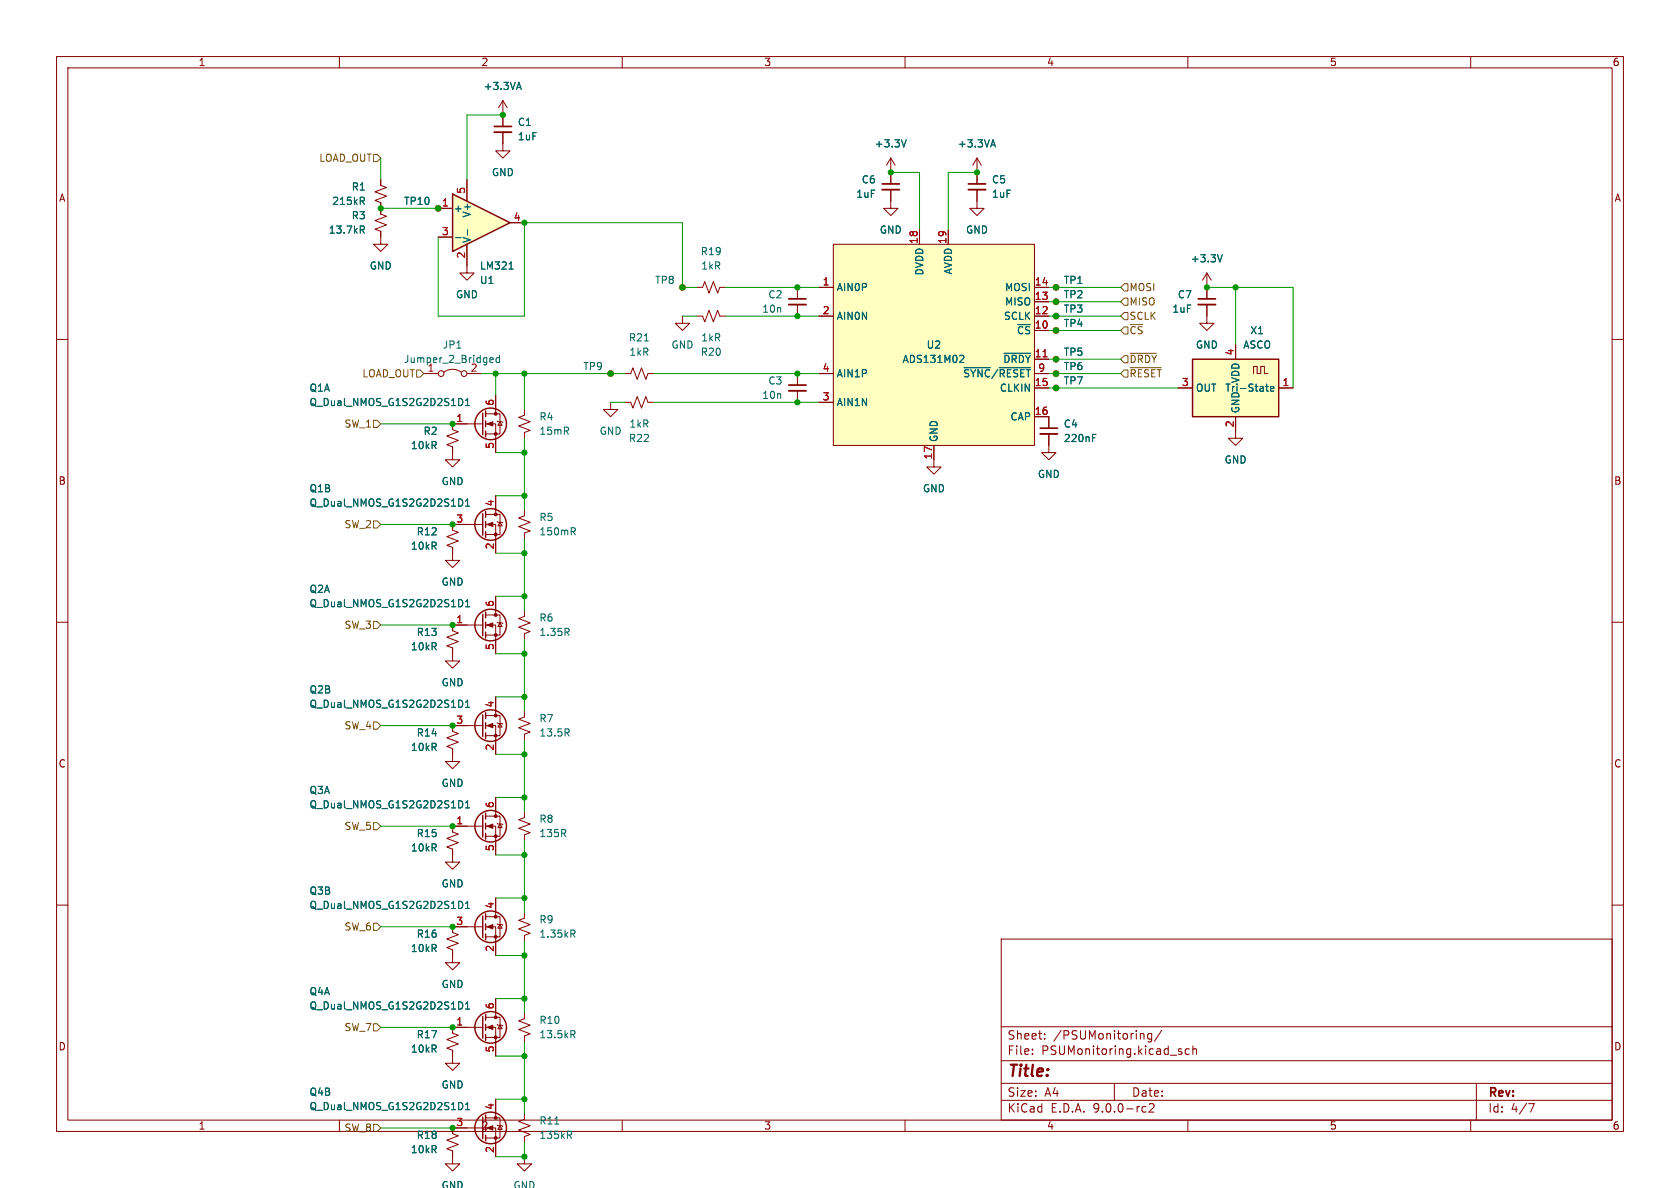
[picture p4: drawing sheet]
<svg xmlns="http://www.w3.org/2000/svg" width="297mm" height="210mm" viewBox="0 0 297 210" stroke-linecap="round" stroke-linejoin="round" font-family="sans-serif">
<g fill="none" stroke="#840000" stroke-width=".18">
<path d="M10 10h277v190h-277zM12 12h273v186h-273zM60 10v2M88.9 17.8l-.8 1.3M88.9 17.8l.8 1.3M88.9 17.8v4.6M110 10v2M160 10v2M210 10v2M260 10v2M88.9 23.4v2M213.4 55.9v1.3h-1.3l1.3 1.2 1.2-1.2h-1.2"/>
<path d="M10 60h2M186.7 68.6h.1M218.4 76.2v1.3h1.3l-1.3 1.2-1.2-1.2h1.2M285 60h2M10 110h2M285 110h2M85.3 146.1h-5.3v1l1 .3-2 .8 2 .8-2 .7 1 .4v2.3h1.3l-1.3 1.3-1.3-1.3h1.3M85.9 144.3h2.5v3.5h-2.5M85.9 146.1h1.7v5M87.6 141v3.3M87.6 158.8v3.3M87.9 145.5l.1 .2h.8l.1 .1"/>
<path d="M88.4 145.7l.4 .6h-.8zM92.7 143.5v1l-1 .4 2 .8-2 .7 2 .8-1 .4v1M10 160h2M85.3 163.8h-5.3v1l1 .4-2 .8 2 .8-2 .7 1 .4v1M85.9 162.1h2.5v3.5h-2.5M85.9 163.8h1.7v5.1M87.9 163.3l.1 .1h.8l.1 .2M88.4 163.4l.4 .7h-.8zM92.7 161.3v1l-1 .4 2 .7-2 .8 2 .8-1 .4v1M177 166h108v32h-108zM285 160h2M60 198v2"/>
<path d="M110 198v2M160 198v2M177 194.5h108M177 191.5h108M177 187.5h108M177 181.5h108M182.5 186.3v.1M182.5 185.5v.1M184.7 183.6v.1M184.7 182.8v.1M197 191.5v3M202.2 182.8v.9"/>
<path d="M202.2 195.6l.4 .1M202.6 196.5l-.4 .1M203.2 195.2l.5-.1 .3 .1v.3l-.9 1.1h.9M203.6 182.7v1.2l-.3 .3-.3-.1M203.6 182.8l-.4-.1-.3 .3v.4l.1 .2h.6M205.4 182.1l-1.3 2M208.5 185.9l.4 .1 .1 .2-.3 .2h-.2M208.5 185.4l.4 .1M210 198v2M210.2 185.5l-.4-.1-.3 .3v.4l.2 .2h.5M210.9 185.5l.2-.1 .4 .1v.9M210.9 184.9v1.5"/>
<path d="M260 198v2M261 191.5v6.5M270.2 195.1h1l-.6 1.5"/>
<circle cx="186.7" cy="68.6" r=".51"/>
</g>
<path d="M91.4 15.5h.6M91.7 14.5l.5 1.3M81.7 159.5l.1 .4-.1 .5M81.7 141.7l.1 .4-.1 .5M82.3 141.9l.4-.4v1.3M82.3 159.7l.4-.4v1.3M82.3 142.8h.7M82.3 160.6h.7M101.2 165.1l.5 .6M101.4 164.4l.3 .3-.1 .3-.2 .1" fill="none" stroke="#006464" stroke-width=".18"/>
<path d="M87.4 22.4h3" fill="none" stroke="#840000" stroke-width=".3"/>
<path d="M87.4 23.4h3" fill="none" stroke="#840000" stroke-width=".33"/>
<g fill="none" stroke="#840000" stroke-width=".25">
<path d="M85.3 144.1v3.9M85.9 143.8v1M85.9 145.5v1.1M85.9 147.3v1M85.3 161.9v3.8M85.9 161.5v1.1M85.9 163.3v1M85.9 165.1v1"/>
<circle cx="86.7" cy="146" r="2.79"/>
<circle cx="86.7" cy="163.8" r="2.79"/>
</g>
<g fill="#840000" stroke="#840000" stroke-width=".18">
<path d="M86.1 163.8l1-.4v.8z"/>
<path d="M86.1 146.1l1-.4v.7z"/>
<circle cx="87.6" cy="162.1" r=".25"/>
<circle cx="87.6" cy="165.6" r=".25"/>
<circle cx="87.6" cy="144.3" r=".25"/>
<circle cx="87.6" cy="147.8" r=".25"/>
</g>
<path d="M210.8 63.5h15.3v10.2h-15.3z" fill="#ffffc2"/>
<g fill="none" stroke="#840000" stroke-width=".25">
<path d="M85.3 73v3.8M85.9 72.6v1.1M85.9 74.4v1M85.9 76.2v1M210.8 63.5h15.3v10.2h-15.3zM85.3 90.8v3.8M85.9 90.4v1M85.9 92.2v1M85.9 94v1"/>
<circle cx="86.7" cy="74.9" r="2.79"/>
<circle cx="86.7" cy="92.7" r="2.79"/>
</g>
<g fill="none" stroke="#840000" stroke-width=".18">
<path d="M88.9 25.4v1.3h1.3l-1.3 1.2-1.3-1.2h1.3M186.7 55.9h.1M186.7 50.8h.1M186.7 53.3h.1M213.4 48.3l-.8 1.2M213.4 48.3l.7 1.2M213.4 48.3v4.5M213.4 53.8v2.1M85.3 74.9h-5.3v1l1 .4-2 .8 2 .8-2 .7 1 .4v2.3h1.3l-1.3 1.3-1.3-1.3h1.3M85.9 73.2h2.5v3.5h-2.5M85.9 74.9h1.7v5.1M87.6 69.9v3.3"/>
<path d="M87.9 74.4l.1 .1h.8l.1 .2M88.4 74.5l.4 .7h-.8zM185.4 76.7v3.3h1.3l-1.3 1.3-1.3-1.3h1.3M185.4 73.7v2M186.7 66h.1M186.7 63.5h.1M208.3 68.6h2.5M218.4 61v2.5M218.4 73.7v2.5M221.6 66v-1.2h.6v1.2h.7v-1.2h.6v1.2h.7M226.1 68.6h2.5M85.3 92.7h-5.3v1l1 .4-2 .8 2 .7-2 .8 1 .4v1"/>
<path d="M85.9 90.9h2.5v3.6h-2.5M85.9 92.7h1.7v5.1M87.6 87.6v3.3M87.9 92.2l.1 .1h.8l.1 .2M88.4 92.3l.4 .7h-.8zM92.7 90.2v1l-1 .4 2 .7-2 .8 2 .8-1 .3v1.1M165.1 81.3v1.3h1.3l-1.3 1.2-1.3-1.2h1.3M92.7 196.9v1l-1 .3 2 .8-2 .8 2 .7-1 .4v1"/>
<circle cx="186.7" cy="55.9" r=".51"/>
<circle cx="186.7" cy="53.3" r=".51"/>
<circle cx="186.7" cy="50.8" r=".51"/>
<circle cx="186.7" cy="66" r=".51"/>
<circle cx="186.7" cy="63.5" r=".51"/>
</g>
<g fill="none" stroke="#006464" stroke-width=".18">
<path d="M216.1 45l-.4 1.3M81.7 70.6l.1 .4-.1 .5M82.3 71.7h.7M82.3 70.8l.4-.4v1.3M193.2 77.4h.4M193.2 76.8h.6M223.8 68.3h.4M223.9 67.9v1.1l.3 .2M224.6 68.7l.6-.1-.1-.2-.3-.1-.2 .2 .1 .6h.4M81.7 88.4l.1 .4-.1 .5M82.3 88.6l.4-.4v1.3M82.3 89.5h.7"/>
<path d="M101.3 94l.4 .6M101.5 93.3l.2 .2v.3l-.2 .2M98.1 198.7h.7M100.8 200l.2 .2v.3l-.2 .1M100.6 200.6l.4 .6"/>
</g>
<path d="M211.8 52.8h3.1M183.9 75.7h3" fill="none" stroke="#840000" stroke-width=".3"/>
<path d="M211.8 53.8h3.1M183.9 76.7h3" fill="none" stroke="#840000" stroke-width=".33"/>
<g fill="#840000" stroke="#840000" stroke-width=".18">
<path d="M86.1 74.9l1-.4v.8z"/>
<path d="M86.1 92.7l1-.4v.8z"/>
<circle cx="87.6" cy="73.2" r=".25"/>
<circle cx="87.6" cy="76.7" r=".25"/>
<circle cx="87.6" cy="90.9" r=".25"/>
<circle cx="87.6" cy="94.5" r=".25"/>
</g>
<path d="M147.3 43.2h35.6v35.5h-35.6z" fill="#ffffc2"/>
<g fill="none" stroke="#840000" stroke-width=".18">
<path d="M67.3 31.8v1l1 .3-2 .8 2 .8-2 .7 1 .4v2l1 .4-2 .8 2 .8-2 .7 1 .4v2.3h1.3l-1.3 1.3-1.3-1.3h1.3M77.5 36.8h.1M157.5 33.5v3.3h-1.3l1.3 1.3 1.2-1.3h-1.2M157.5 27.9v4.6M157.5 27.9l-.8 1.3M157.5 27.9l.7 1.3M172.7 33.5v3.3h1.3l-1.3 1.3-1.3-1.3h1.3M172.7 27.9l-.7 1.3M172.7 27.9l.8 1.3M172.7 27.9v4.6M82.5 47v1.3h1.3l-1.3 1.2-1.2-1.2h1.2M144.8 50.8h2.5"/>
<path d="M144.8 55.9h2.5M147.3 43.2h35.6v35.5h-35.6zM162.6 40.6v2.6M167.6 40.6v2.6M182.9 50.8h2.5M182.9 55.9h2.5M182.9 58.4h2.5M182.9 53.3h2.5M186.7 58.4h.1M74.9 66h2.6M78.5 65.8a2.54 2.54 0 0 1 3 0M82.5 66h2.6"/>
<path d="M144.8 66h2.5M144.8 71.1h2.5M165.1 78.7v2.6M182.9 63.5h2.5M182.9 68.6h2.5M182.9 73.7h2.5M80 168.9v1.3h1.3l-1.3 1.3-1.3-1.3h1.3M85.9 179.8h2.5v3.6h-2.5M87.6 176.5v3.3M92.7 179.1v1l-1 .4 2 .7-2 .8 2 .8-1 .3v1.1M85.3 181.6h-5.3v1l1 .4-2 .8 2 .7-2 .8 1 .4v2.3h1.3l-1.3 1.2-1.3-1.2h1.3M85.3 199.4h-5.3v1l1 .4-2 .7 2 .8-2 .8 1 .4v2.2h1.3l-1.3 1.3-1.3-1.3h1.3"/>
<path d="M85.9 181.6h1.7v5.1M85.9 197.6h2.5v3.6h-2.5M85.9 199.4h1.7v5.1M87.6 194.3v3.3M87.9 181.1l.1 .1h.8l.1 .2M87.9 198.9l.1 .1h.8l.1 .1M88.4 181.2l.4 .7h-.8zM88.4 199l.4 .6h-.8zM92.7 204.5v1.2h1.3l-1.3 1.3-1.3-1.3h1.3"/>
<circle cx="77.5" cy="36.8" r=".51"/>
<circle cx="186.7" cy="58.4" r=".51"/>
<circle cx="78" cy="66" r=".51"/>
<circle cx="82" cy="66" r=".51"/>
</g>
<g fill="none" stroke="#006464" stroke-width=".18">
<path d="M64 35.5l.4 .6M64.2 39.9l.2 .3v.3l-.2 .1M64.2 34.9l.2 .2v.3l-.2 .1M160.2 24.7l-.4 1.3M175.3 25.6h.6M175.6 24.7l.4 1.3M64 40.6l.4 .6M86.7 64h.4M86.7 63.3l.3-.1 .2 .3-.6 .2M88.3 63.3l-.4-.1-.2 .3 .1 .5h.5M88.3 62.8v1.3M169.8 62.8l.5 .1 .1 .3-.8 .9h.8"/>
<path d="M170.4 65h4.7M176.7 65h5.4M177.5 62.5h4.6M81.7 177.3l.1 .4-.1 .5M82.3 178.4h.7M82.3 177.5l.4-.4v1.3M81.7 195.1l.1 .3-.1 .6M82.3 195.3l.4-.4v1.3M82.3 196.2h.7M101.2 182.9l.5 .6M101.4 182.2l.3 .2-.1 .3-.2 .2"/>
</g>
<path d="M184.4 63.1h.7" fill="none" stroke="#a90000" stroke-width=".18"/>
<path d="M156 32.5h3M171.2 32.5h3" fill="none" stroke="#840000" stroke-width=".3"/>
<path d="M156 33.5h3M171.2 33.5h3" fill="none" stroke="#840000" stroke-width=".33"/>
<g fill="none" stroke="#840000" stroke-width=".25">
<path d="M85.3 179.7v3.8M85.9 179.3v1M85.3 197.5v3.8M85.9 181.1v1M85.9 182.9v1M85.9 197.1v1M85.9 200.7v1"/>
<circle cx="86.7" cy="199.4" r="2.79"/>
<circle cx="86.7" cy="181.6" r="2.79"/>
</g>
<g fill="#840000" stroke="#840000" stroke-width=".18">
<path d="M86.1 181.6l1-.4v.8z"/>
<path d="M86.1 199.4l1-.4v.8z"/>
<circle cx="87.6" cy="179.8" r=".25"/>
<circle cx="87.6" cy="183.4" r=".25"/>
<circle cx="87.6" cy="197.6" r=".25"/>
<circle cx="87.6" cy="201.2" r=".25"/>
</g>
<path d="M80 34.3l10.2 5.1-10.2 5.1z" fill="#ffffc2"/>
<g fill="none" stroke="#840000" stroke-width=".25">
<path d="M80 34.3l10.2 5.1-10.2 5.1zM85.3 108.6v3.8M85.9 108.2v1M85.9 110v1M85.9 111.8v1M85.3 126.4v3.8M85.9 126v1M85.9 127.8v1M85.9 129.5v1.1"/>
<circle cx="86.7" cy="110.5" r="2.79"/>
<circle cx="86.7" cy="128.3" r="2.79"/>
</g>
<g fill="none" stroke="#840000" stroke-width=".18">
<path d="M67.3 31.8v1M67.3 35.8v2M77.5 36.8h.1M77.5 36.8h2.5M82.5 31.8v3.8M88.9 20.3v2.1M88.9 23.4v2M90.2 39.4h2.5M157.5 30.5v2M157.5 33.5v2.1M172.7 30.5v2M172.7 33.5v2.1"/>
<path d="M67.3 40.9v1M77.5 41.9h2.5M82.5 43.2v3.8M120.6 50.8h.1M120.6 55.9v1.3h1.3l-1.3 1.2-1.2-1.2h1.2M123.2 50.8h1l.4-1 .7 2 .8-2 .8 2 .4-1h1M123.2 55.9h1l.4 1 .7-2 .8 2 .8-2 .4 1h1M141 50.8v2M141 53.8v2.1M144.8 50.8h2.5M144.8 55.9h2.5M162.6 40.6v2.6"/>
<path d="M167.6 40.6v2.6M182.9 50.8h2.5M182.9 55.9h2.5M182.9 58.4h2.5M182.9 53.3h2.5M186.7 53.3h.1M186.7 50.8h.1M186.7 55.9h.1M186.7 58.4h.1M213.4 50.8v2M213.4 53.8v2.1M80 79v1"/>
<path d="M82.5 74.9h-2.5v1M87.6 69.9v2.5M87.6 77.5v2.5M92.7 72.4v1l-1 .4 2 .7-2 .8 2 .8-1 .4v1M107.9 71.1v1.3h1.3l-1.3 1.3-1.2-1.3h1.2M107.9 66h.1M110.5 71.1h1l.4 1 .7-2 .8 2 .8-2 .4 1h1M110.5 66h1l.4-1 .7 2.1 .8-2.1 .8 2.1 .4-1.1h1M141 66v2.1M141 69.1v2M144.8 71.1h2.5M144.8 66h2.5"/>
<path d="M165.1 78.7v2.6M182.9 73.7h2.5v2M182.9 68.6h2.5M182.9 63.5h2.5M185.4 76.7v2M186.7 63.5h.1M186.7 68.6h.1M186.7 66h.1M208.3 68.6h2.5M218.4 61v2.5M218.4 73.7v2.5M226.1 68.6h2.5"/>
<path d="M80 96.8v2.3h1.3l-1.3 1.2-1.3-1.2h1.3M82.5 92.7h-2.5v1M87.6 87.6v2.6M87.6 95.3v2.5M85.3 110.5h-5.3v1l1 .4-2 .7 2 .8-2 .8 1 .4v2.2h1.3l-1.3 1.3-1.3-1.3h1.3M85.9 108.7h2.5v3.6h-2.5M85.9 110.5h1.7v5.1M87.6 105.4v3.3M87.9 110l.1 .1h.8l.1 .1M88.4 110.1l.4 .6h-.8zM92.7 108v1l-1 .3 2 .8-2 .8 2 .7-1 .4v1M85.3 128.3h-5.3v1l1 .4-2 .7 2 .8-2 .8 1 .3v2.3h1.3l-1.3 1.3-1.3-1.3h1.3"/>
<path d="M85.9 126.5h2.5v3.5h-2.5M85.9 128.3h1.7v5.1M87.6 123.2v3.3M87.9 127.8l.1 .1h.8l.1 .1M88.4 127.9l.4 .6h-.8zM92.7 125.7v1l-1 .4 2 .8-2 .8 2 .7-1 .4v1M80 150.1v1M82.5 146.1h-2.5v1M87.6 141v2.5M87.6 148.6v2.5M87.6 158.8v2.5M80 167.9v1"/>
<path d="M82.5 163.8h-2.5v1M87.6 166.4v2.5M87.6 176.5v2.6M80 185.7v1M82.5 181.6h-2.5v1M82.5 199.4h-2.5v1M87.6 184.2v2.5M87.6 194.3v2.6M80 203.5v1M87.6 201.9v2.6"/>
<circle cx="120.7" cy="50.8" r=".51"/>
<circle cx="108" cy="66" r=".51"/>
</g>
<g fill="none" stroke="#006464" stroke-width=".18">
<path d="M91.4 15.5h.6M91.7 14.5l.5 1.3M64 35.5l.4 .6M64.2 34.9l.2 .2v.3l-.2 .1M64.2 39.9l.2 .3v.3l-.2 .1M160.2 24.7l-.4 1.3M175.3 25.6h.6M175.6 24.7l.4 1.3M64 40.6l.4 .6M80.5 42h1M82.6 40.6v1M90 47.6h.7"/>
<path d="M216.1 45l-.4 1.3M81.7 70.6l.1 .4-.1 .5M82.3 70.8l.4-.4v1.3M82.3 71.7h.7M113.9 60.3h.7M169.8 62.8l.5 .1 .1 .3-.8 .9h.8M170.4 65h4.7M176.7 65h5.4M177.5 62.5h4.6M193.2 77.4h.4M193.2 76.8h.6M223.8 68.3h.4"/>
<path d="M223.9 67.9v1.1l.3 .2M224.6 68.7l.6-.1-.1-.2-.3-.1-.2 .2 .1 .6h.4M81.7 88.4l.1 .4-.1 .5M82.3 88.6l.4-.4v1.3M82.3 89.5h.7M81.7 106.2l.1 .3-.1 .6M82.3 106.4l.4-.4v1.3M82.3 107.3h.7M100.2 111.7l.4 .6M100.5 111.1l.1 .2-.1 .4M81.7 124l.1 .3-.1 .6M82.3 124.1l.4-.3v1.2"/>
<path d="M82.3 125h.7M100.2 129.5l.4 .6M100.5 128.9l.1 .2-.1 .4M81.7 141.7l.1 .4-.1 .5M81.7 159.5l.1 .4-.1 .5M82.3 141.9l.4-.4v1.3M82.3 159.7l.4-.4v1.3M82.3 142.8h.7M81.7 177.3l.1 .4-.1 .5M82.3 177.5l.4-.4v1.3M82.3 160.6h.7M82.3 178.4h.7"/>
<path d="M81.7 195.1l.1 .3-.1 .6M82.3 195.3l.4-.4v1.3M82.3 196.2h.7"/>
</g>
<g fill="#840000" stroke="#840000" stroke-width=".18">
<path d="M86.1 110.5l1-.4v.8z"/>
<path d="M86.1 128.3l1-.4v.8z"/>
<circle cx="87.6" cy="108.7" r=".25"/>
<circle cx="87.6" cy="112.3" r=".25"/>
<circle cx="87.6" cy="126.5" r=".25"/>
<circle cx="87.6" cy="130" r=".25"/>
</g>
<path d="M139.4 52.8h3.1M139.4 68.1h3.1" fill="none" stroke="#840000" stroke-width=".3"/>
<path d="M139.4 53.8h3.1M139.4 69.1h3.1" fill="none" stroke="#840000" stroke-width=".33"/>
<g fill="none" stroke="#725600" stroke-width=".18">
<path d="M66 27.3h.7l.6 .6-.6 .7h-.7zM198.1 58.4l.7-.6h.6v1.3h-.6zM198.1 55.9l.7-.7h.6v1.3h-.6zM198.1 53.3l.7-.6h.6v1.3h-.6zM198.1 50.8l.7-.6h.6v1.2h-.6zM66 74.3h.7l.6 .6-.6 .7h-.7zM73.7 65.4h.6l.6 .6-.6 .7h-.6zM198.8 62.9h.6v1.2h-.6l-.7-.6zM198.8 65.4h.6v1.3h-.6l-.7-.7zM199.8 62.5h4.7M199.8 65h5.5M66 92.1h.7l.6 .6-.6 .6h-.7z"/>
<path d="M66 109.9h.7l.6 .6-.6 .6h-.7zM66 127.6h.7l.6 .7-.6 .6h-.7zM66 145.4h.7l.6 .7-.6 .6h-.7zM66 163.2h.7l.6 .6-.6 .7h-.7zM66 181h.7l.6 .6-.6 .6h-.7zM66 198.8h.7l.6 .6-.6 .6h-.7z"/>
</g>
<g fill="none" stroke="#009600" stroke-width=".18">
<path d="M67.3 27.9v3.9M67.3 36.8h10.2M88.9 20.3h-6.4v11.5M157.5 30.5h5.1v10.1M172.7 30.5h-5.1v10.1M77.5 41.9v14h15.2v-16.5h27.9v11.4h2.6M120.6 55.9h2.6M128.3 50.8h16.5M128.3 55.9h16.5M185.4 50.8h12.7M185.4 55.9h12.7M185.4 58.4h12.7"/>
<path d="M185.4 53.3h12.7M213.4 50.8h15.2v17.8M218.4 50.8v10.2M67.3 74.9h12.7M85.1 66h25.4M87.6 66v3.9M92.7 66v6.4M92.7 77.5v12.7M107.9 71.1h2.6M115.6 66h29.2M115.6 71.1h29.2M185.4 66h12.7"/>
<path d="M185.4 68.6h22.9M185.4 63.5h12.7M67.3 92.7h12.7M87.6 80h5.1M87.6 87.6h5.1M87.6 97.8h5.1M92.7 95.3v12.7M67.3 110.5h12.7M87.6 105.4h5.1M87.6 115.6h5.1M92.7 113v12.7M67.3 128.3h12.7"/>
<path d="M87.6 133.4h5.1M87.6 123.2h5.1M92.7 130.8v12.7M67.3 146.1h12.7M87.6 151.1h5.1M87.6 158.8h5.1M87.6 141h5.1M92.7 148.6v12.7M67.3 163.8h12.7M87.6 168.9h5.1M87.6 176.5h5.1M92.7 166.4v12.7"/>
<path d="M67.3 199.4h12.7M67.3 181.6h12.7M87.6 194.3h5.1M87.6 186.7h5.1M92.7 184.2v12.7M92.7 201.9v2.6h-5.1"/>
</g>
<path d="M184.4 63.1h.7" fill="none" stroke="#a90000" stroke-width=".18"/>
<g fill="#009600" stroke="#009600" stroke-width=".18">
<circle cx="107.9" cy="66" r=".46"/>
<circle cx="141" cy="71.1" r=".46"/>
<circle cx="141" cy="66" r=".46"/>
<circle cx="120.6" cy="50.8" r=".46"/>
<circle cx="92.7" cy="80" r=".46"/>
<circle cx="92.7" cy="87.6" r=".46"/>
<circle cx="92.7" cy="133.4" r=".46"/>
<circle cx="92.7" cy="123.2" r=".46"/>
<circle cx="80" cy="128.3" r=".46"/>
<circle cx="92.7" cy="115.6" r=".46"/>
<circle cx="80" cy="110.5" r=".46"/>
<circle cx="92.7" cy="105.4" r=".46"/>
<circle cx="92.7" cy="97.8" r=".46"/>
<circle cx="80" cy="92.7" r=".46"/>
<circle cx="80" cy="74.9" r=".46"/>
<circle cx="186.7" cy="53.3" r=".46"/>
<circle cx="218.4" cy="50.8" r=".46"/>
<circle cx="213.4" cy="50.8" r=".46"/>
<circle cx="186.7" cy="50.8" r=".46"/>
<circle cx="186.7" cy="63.5" r=".46"/>
<circle cx="186.7" cy="58.4" r=".46"/>
<circle cx="186.7" cy="55.9" r=".46"/>
<circle cx="80" cy="181.6" r=".46"/>
<circle cx="92.7" cy="141" r=".46"/>
<circle cx="92.7" cy="151.1" r=".46"/>
<circle cx="92.7" cy="158.8" r=".46"/>
<circle cx="92.7" cy="168.9" r=".46"/>
<circle cx="80" cy="146.1" r=".46"/>
<circle cx="80" cy="163.8" r=".46"/>
<circle cx="88.9" cy="20.3" r=".46"/>
<circle cx="92.7" cy="39.4" r=".46"/>
<circle cx="67.3" cy="36.8" r=".46"/>
<circle cx="77.5" cy="36.8" r=".46"/>
<circle cx="87.6" cy="66" r=".46"/>
<circle cx="92.7" cy="66" r=".46"/>
<circle cx="92.7" cy="186.7" r=".46"/>
<circle cx="92.7" cy="194.3" r=".46"/>
<circle cx="80" cy="199.4" r=".46"/>
<circle cx="92.7" cy="176.5" r=".46"/>
<circle cx="92.7" cy="204.5" r=".46"/>
<circle cx="172.7" cy="30.5" r=".46"/>
<circle cx="141" cy="50.8" r=".46"/>
<circle cx="141" cy="55.9" r=".46"/>
<circle cx="157.5" cy="30.5" r=".46"/>
<circle cx="186.7" cy="66" r=".46"/>
<circle cx="186.7" cy="68.6" r=".46"/>
</g>
<text font-size="2.8" fill="#840000" x="178" y="190.9">Title:</text>
<g font-size="2.1" fill="#840000">
<text x="178" y="184">Sheet:</text>
<text x="186.2" y="184">/PSUMonitoring/</text>
<text x="178" y="186.7">File:</text>
<text x="184.1" y="186.7">PSUMonitoring.kicad_sch</text>
<text x="178" y="196.9">KiCad</text>
<text x="178" y="194.1">Size:</text>
<text x="184.7" y="194.1">A4</text>
<text x="185.7" y="196.9">E.D.A.</text>
<text x="193.3" y="196.9">9.0.0-rc2</text>
<text x="200" y="194.1">Date:</text>
<text x="263" y="194.3">Rev:</text>
<text x="263" y="196.9">Id:</text>
<text x="267.1" y="196.9">4/7</text>
</g>
<g font-size="1.8" fill="#840000">
<text x="35" y="11.9">1</text>
<text x="85" y="11.9">2</text>
<text x="135" y="11.9">3</text>
<text x="185" y="11.9">4</text>
<text x="235" y="11.9">5</text>
<text x="285" y="11.9">6</text>
<text x="10.3" y="35.9">A</text>
<text x="285.3" y="35.9">A</text>
<text x="10.3" y="85.9">B</text>
<text x="285.3" y="85.9">B</text>
<text x="10.3" y="135.9">C</text>
<text x="285.3" y="135.9">C</text>
<text x="10.3" y="185.9">D</text>
<text x="285.3" y="185.9">D</text>
<text x="35" y="199.9">1</text>
<text x="85" y="199.9">2</text>
<text x="135" y="199.9">3</text>
<text x="185" y="199.9">4</text>
<text x="235" y="199.9">5</text>
<text x="285" y="199.9">6</text>
</g>
<g font-size="1.8" fill="#006464">
<text x="85.4" y="16.1">+3.3VA</text>
<text x="91.4" y="22.5">C1</text>
<text x="91.4" y="25">1uF</text>
<text x="154.5" y="26.3">+3.3V</text>
<text x="169.2" y="26.3">+3.3VA</text>
<text x="62.1" y="33.9">R1</text>
<text x="86.9" y="31.3">GND</text>
<text x="151.3" y="35.2">1uF</text>
<text x="152.2" y="32.6">C6</text>
<text x="175.3" y="32.6">C5</text>
<text x="175.3" y="35.2">1uF</text>
<text x="58" y="41.5">13.7kR</text>
<text x="58.6" y="36.4">215kR</text>
<text x="62.1" y="39">R3</text>
<text x="71.3" y="36.4">TP10</text>
<text x="80.1" y="37.7">+</text>
<text x="83.4" y="38.6" transform="rotate(-90 83.4 38.6)">V+</text>
<text x="155.4" y="41.5">GND</text>
<text x="170.7" y="41.5">GND</text>
<text x="65.3" y="47.9">GND</text>
<text x="83.4" y="43.1" transform="rotate(-90 83.4 43.1)">V-</text>
<text x="84.8" y="47.9">LM321</text>
<text x="123.8" y="45.3">R19</text>
<text x="123.9" y="47.9">1kR</text>
<text x="210.4" y="46.6">+3.3V</text>
<text x="80.5" y="52.9">GND</text>
<text x="84.8" y="50.4">U1</text>
<text x="115.7" y="50.4">TP8</text>
<text x="135.7" y="52.9">C2</text>
<text x="147.8" y="51.7">AIN0P</text>
<text x="163.4" y="48.8" transform="rotate(-90 163.4 48.8)">DVDD</text>
<text x="168.5" y="48.6" transform="rotate(-90 168.5 48.6)">AVDD</text>
<text x="177.6" y="51.7">MOSI</text>
<text x="188" y="50.4">TP1</text>
<text x="188" y="52.9">TP2</text>
<text x="208.1" y="52.9">C7</text>
<text x="134.6" y="55.5">10n</text>
<text x="147.8" y="56.7">AIN0N</text>
<text x="177.4" y="56.7">SCLK</text>
<text x="177.6" y="54.2">MISO</text>
<text x="179.7" y="59.3">~{CS}</text>
<text x="188" y="55.5">TP3</text>
<text x="188" y="58">TP4</text>
<text x="207.2" y="55.5">1uF</text>
<text x="220.9" y="59.3">X1</text>
<text x="71.3" y="64.4">Jumper_2_Bridged</text>
<text x="75.5" y="65.8">1</text>
<text x="78.2" y="61.8">JP1</text>
<text x="83.1" y="65.8">2</text>
<text x="103" y="65.6">TP9</text>
<text x="111.1" y="60.6">R21</text>
<text x="111.2" y="63.1">1kR</text>
<text x="118.6" y="61.8">GND</text>
<text x="123.8" y="63.1">R20</text>
<text x="123.9" y="60.6">1kR</text>
<text x="159.5" y="64.4">ADS131M02</text>
<text x="163.7" y="61.8">U2</text>
<text x="177.3" y="64.4">~{DRDY}</text>
<text x="188" y="65.6">TP6</text>
<text x="188" y="63.1">TP5</text>
<text x="211.3" y="61.8">GND</text>
<text x="219.7" y="61.8">ASCO</text>
<text x="54.6" y="69.4">Q1A</text>
<text x="54.6" y="72">Q_Dual_NMOS_G1S2G2D2S1D1</text>
<text x="134.6" y="70.7">10n</text>
<text x="135.7" y="68.2">C3</text>
<text x="147.8" y="66.9">AIN1P</text>
<text x="147.8" y="72">AIN1N</text>
<text x="170.2" y="66.9">~{SYNC}/~{RESET}</text>
<text x="176.7" y="69.4">CLKIN</text>
<text x="188" y="68.2">TP7</text>
<text x="211.3" y="69.4">OUT</text>
<text x="216.5" y="69.4">Tri-State</text>
<text x="219.3" y="67.8" transform="rotate(-90 219.3 67.8)">VDD</text>
<text x="74.8" y="77.1">R2</text>
<text x="95.3" y="74.5">R4</text>
<text x="95.3" y="77.1">15mR</text>
<text x="105.9" y="77.1">GND</text>
<text x="111.2" y="75.8">1kR</text>
<text x="178.5" y="74.5">CAP</text>
<text x="188" y="75.8">C4</text>
<text x="219.3" y="73.2" transform="rotate(-90 219.3 73.2)">GND</text>
<text x="72.5" y="79.6">10kR</text>
<text x="111.1" y="78.3">R22</text>
<text x="166" y="78.2" transform="rotate(-90 166 78.2)">GND</text>
<text x="188" y="78.3">220nF</text>
<text x="216.4" y="82.1">GND</text>
<text x="54.6" y="87.2">Q1B</text>
<text x="54.6" y="89.8">Q_Dual_NMOS_G1S2G2D2S1D1</text>
<text x="78" y="86">GND</text>
<text x="163.1" y="87.2">GND</text>
<text x="183.4" y="84.7">GND</text>
<text x="73.6" y="94.8">R12</text>
<text x="95.3" y="92.3">R5</text>
<text x="95.3" y="94.8">150mR</text>
<text x="72.5" y="97.4">10kR</text>
<text x="54.6" y="105">Q2A</text>
<text x="54.6" y="107.5">Q_Dual_NMOS_G1S2G2D2S1D1</text>
<text x="78" y="103.7">GND</text>
<text x="73.6" y="112.6">R13</text>
<text x="95.3" y="110.1">R6</text>
<text x="95.3" y="112.6">1.35R</text>
<text x="72.5" y="115.2">10kR</text>
<text x="54.6" y="122.8">Q2B</text>
<text x="54.6" y="125.3">Q_Dual_NMOS_G1S2G2D2S1D1</text>
<text x="78" y="121.5">GND</text>
<text x="73.6" y="130.4">R14</text>
<text x="95.3" y="127.9">R7</text>
<text x="95.3" y="130.4">13.5R</text>
<text x="72.5" y="132.9">10kR</text>
<text x="54.6" y="140.6">Q3A</text>
<text x="54.6" y="143.1">Q_Dual_NMOS_G1S2G2D2S1D1</text>
<text x="78" y="139.3">GND</text>
<text x="73.6" y="148.2">R15</text>
<text x="95.3" y="145.6">R8</text>
<text x="95.3" y="148.2">135R</text>
<text x="72.5" y="150.7">10kR</text>
<text x="54.6" y="158.3">Q3B</text>
<text x="54.6" y="160.9">Q_Dual_NMOS_G1S2G2D2S1D1</text>
<text x="78" y="157.1">GND</text>
<text x="73.6" y="166">R16</text>
<text x="95.3" y="163.4">R9</text>
<text x="95.3" y="166">1.35kR</text>
<text x="72.5" y="168.5">10kR</text>
<text x="54.6" y="176.1">Q4A</text>
<text x="54.6" y="178.7">Q_Dual_NMOS_G1S2G2D2S1D1</text>
<text x="78" y="174.9">GND</text>
<text x="73.6" y="183.7">R17</text>
<text x="95.3" y="181.2">R10</text>
<text x="95.3" y="183.7">13.5kR</text>
<text x="72.5" y="186.3">10kR</text>
<text x="54.6" y="193.9">Q4B</text>
<text x="54.6" y="196.4">Q_Dual_NMOS_G1S2G2D2S1D1</text>
<text x="78" y="192.6">GND</text>
<text x="73.6" y="201.5">R18</text>
<text x="95.3" y="199">R11</text>
<text x="95.3" y="201.5">135kR</text>
<text x="72.5" y="204.1">10kR</text>
<text x="78" y="210.4">GND</text>
<text x="90.7" y="210.4">GND</text>
</g>
<g font-size="1.8" fill="#725600">
<text x="56.3" y="28.8">LOAD_OUT</text>
<text x="199.6" y="51.7">MOSI</text>
<text x="199.6" y="59.3">~{CS}</text>
<text x="199.6" y="56.7">SCLK</text>
<text x="199.6" y="54.2">MISO</text>
<text x="199.6" y="64.4">~{DRDY}</text>
<text x="64" y="66.9">LOAD_OUT</text>
<text x="199.6" y="66.9">~{RESET}</text>
<text x="60.8" y="75.8">SW_1</text>
<text x="60.8" y="93.6">SW_2</text>
<text x="60.8" y="111.4">SW_3</text>
<text x="60.8" y="129.1">SW_4</text>
<text x="60.8" y="146.9">SW_5</text>
<text x="60.8" y="164.7">SW_6</text>
<text x="60.8" y="182.5">SW_7</text>
<text x="60.8" y="200.3">SW_8</text>
</g>
<g font-size="1.8" fill="#a90000">
<text x="82.3" y="34.4" transform="rotate(-90 82.3 34.4)">5</text>
<text x="78" y="36.6">1</text>
<text x="78" y="41.7">3</text>
<text x="90.7" y="39.1">4</text>
<text x="82.3" y="45.8" transform="rotate(-90 82.3 45.8)">2</text>
<text x="162.3" y="43.2" transform="rotate(-90 162.3 43.2)">18</text>
<text x="167.4" y="43.2" transform="rotate(-90 167.4 43.2)">19</text>
<text x="145.3" y="50.5">1</text>
<text x="182.8" y="50.5">14</text>
<text x="182.8" y="53.1">13</text>
<text x="145.3" y="55.6">2</text>
<text x="182.8" y="55.6">12</text>
<text x="182.8" y="58.2">10</text>
<text x="145.3" y="65.8">4</text>
<text x="182.8" y="63.2">11</text>
<text x="183.4" y="65.8">9</text>
<text x="218.2" y="62.9" transform="rotate(-90 218.2 62.9)">4</text>
<text x="87.4" y="71.8" transform="rotate(-90 87.4 71.8)">6</text>
<text x="145.3" y="70.9">3</text>
<text x="182.8" y="68.3">15</text>
<text x="208.8" y="68.3">3</text>
<text x="226.6" y="68.3">1</text>
<text x="80.6" y="74.7">1</text>
<text x="182.8" y="73.4">16</text>
<text x="218.2" y="75.6" transform="rotate(-90 218.2 75.6)">2</text>
<text x="87.4" y="79.4" transform="rotate(-90 87.4 79.4)">5</text>
<text x="164.8" y="81.3" transform="rotate(-90 164.8 81.3)">17</text>
<text x="87.4" y="89.6" transform="rotate(-90 87.4 89.6)">4</text>
<text x="80.6" y="92.5">3</text>
<text x="87.4" y="97.2" transform="rotate(-90 87.4 97.2)">2</text>
<text x="87.4" y="107.4" transform="rotate(-90 87.4 107.4)">6</text>
<text x="80.6" y="110.2">1</text>
<text x="87.4" y="115" transform="rotate(-90 87.4 115)">5</text>
<text x="87.4" y="125.2" transform="rotate(-90 87.4 125.2)">4</text>
<text x="80.6" y="128">3</text>
<text x="87.4" y="132.8" transform="rotate(-90 87.4 132.8)">2</text>
<text x="87.4" y="142.9" transform="rotate(-90 87.4 142.9)">6</text>
<text x="80.6" y="145.8">1</text>
<text x="87.4" y="150.6" transform="rotate(-90 87.4 150.6)">5</text>
<text x="87.4" y="160.7" transform="rotate(-90 87.4 160.7)">4</text>
<text x="80.6" y="163.6">3</text>
<text x="87.4" y="168.3" transform="rotate(-90 87.4 168.3)">2</text>
<text x="87.4" y="178.5" transform="rotate(-90 87.4 178.5)">6</text>
<text x="80.6" y="181.4">1</text>
<text x="87.4" y="186.1" transform="rotate(-90 87.4 186.1)">5</text>
<text x="87.4" y="196.3" transform="rotate(-90 87.4 196.3)">4</text>
<text x="80.6" y="199.1">3</text>
<text x="87.4" y="203.9" transform="rotate(-90 87.4 203.9)">2</text>
</g>
</svg>
